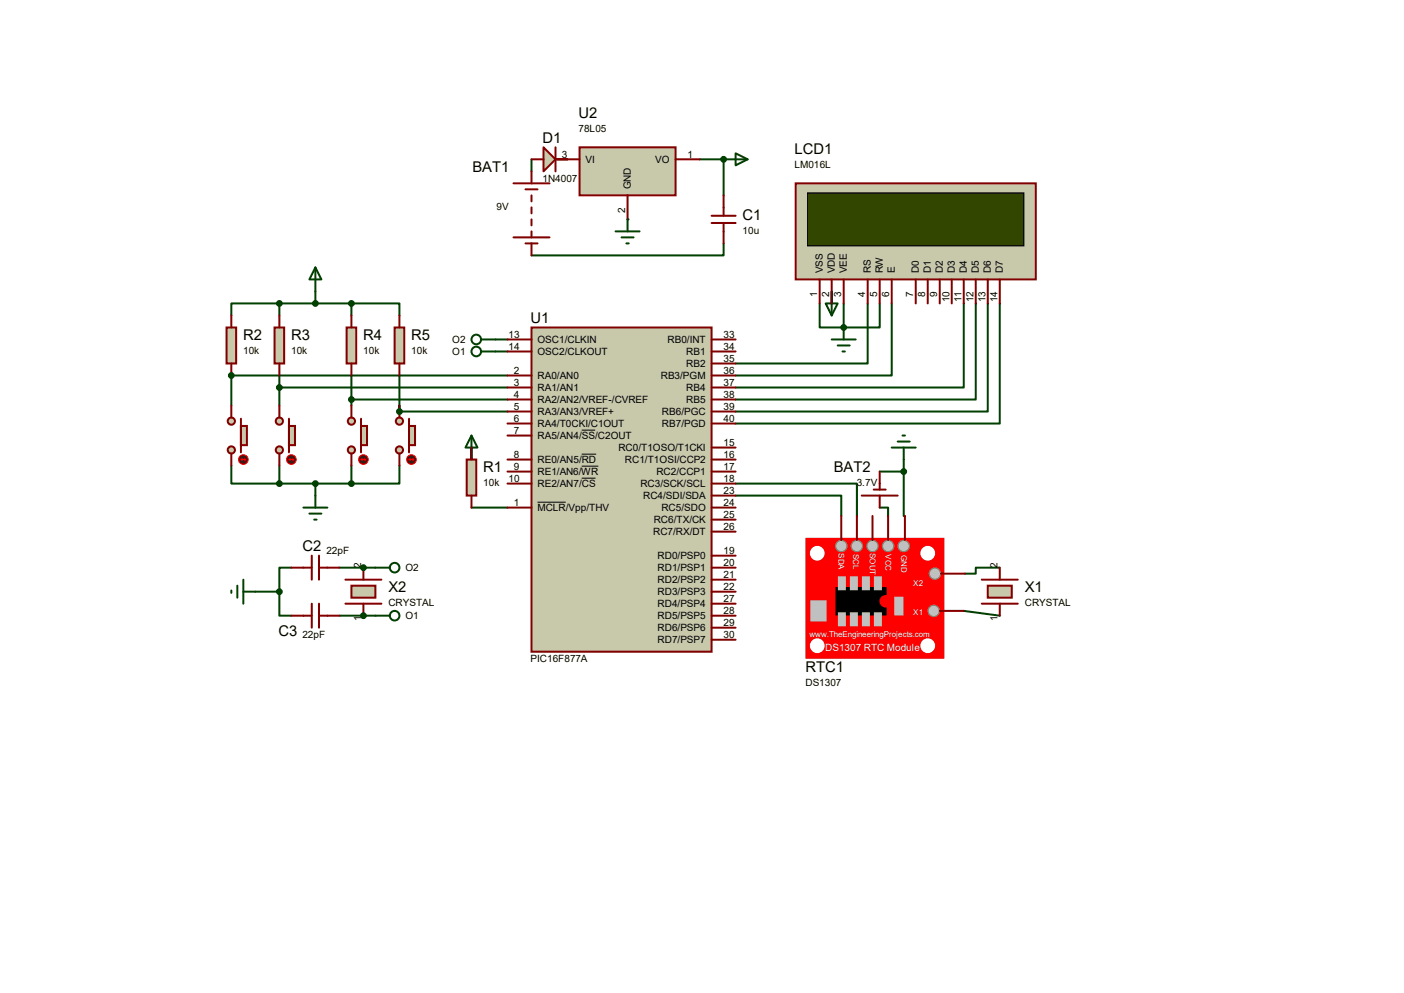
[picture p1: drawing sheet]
<svg xmlns="http://www.w3.org/2000/svg" width="297mm" height="210mm" viewBox="0 0 297 210" stroke-linecap="round" stroke-linejoin="round" font-family="sans-serif">
<path d="M112.4 33.7v2.5M117.5 33.7h2.6M153.1 51.5v2.5h-40.7" fill="none" stroke="#004000" stroke-width=".42"/>
<circle cx="132.8" cy="46.4" r=".21" fill="#004000"/>
<path d="M148 33.7h5.1v7.6" fill="none" stroke="#004000" stroke-width=".42"/>
<circle cx="153.1" cy="33.7" r=".21" fill="#004000"/>
<path d="M48.9 79.4v6.4M59.1 64.2h-10.2v2.5M59.1 64.2v2.5M59.1 64.2h15.2M66.7 61.6v2.6M74.3 64.2h10.2v2.5M74.3 64.2v2.5M99.7 94.7v2.5M99.7 107.4h7.7M54 125.1h5.1M59.1 125.1v5.1h2.5M61.6 120.1h-2.5v5" fill="none" stroke="#004000" stroke-width=".42"/>
<circle cx="48.9" cy="79.4" r=".21" fill="#004000"/>
<path d="M48.9 79.4h58.5M59.1 79.4v6.4M74.3 79.4v6.4M84.5 79.4v7.6h22.9M59.1 82h48.3M74.3 84.5h33.1M71.8 120.1h5.1" fill="none" stroke="#004000" stroke-width=".42"/>
<circle cx="76.9" cy="120.1" r=".21" fill="#004000"/>
<path d="M71.8 130.2h5.1M76.9 120.1h2.5" fill="none" stroke="#004000" stroke-width=".42"/>
<circle cx="76.9" cy="130.2" r=".21" fill="#004000"/>
<g fill="none" stroke="#004000" stroke-width=".42">
<path d="M104.8 74.3h2.6M104.8 71.8h2.6M173.4 64.2v5.1h5.1M175.9 61.6v2.6M178.5 64.2v5.1M183.6 64.2v12.7h-28M186.1 64.2v5.1h-7.6M188.6 64.2v15.2h-33M203.9 64.2v17.8h-48.3M206.4 64.2v20.3h-50.8M209 64.2v22.8h-53.4M211.5 64.2v25.4h-55.9"/>
<path d="M48.9 98.5v3.8h10.2M59.1 98.5v3.8M74.3 98.5v3.8M84.5 98.5v3.8h-10.2M186.1 99.7h5.1M191.2 99.7v9.4h.2M191.2 97.2v2.5M59.1 102.3h15.2M66.7 102.3v2.5M155.6 102.3h25.7v6.8M155.6 104.8h22.4v4.3M186.1 107.4h1.8v1.7"/>
<path d="M76.9 130.2h2.5M203.9 129.2l7.6 1M211.5 120.1h-5.1v1.2h-2.3"/>
</g>
<circle cx="178.5" cy="69.3" r=".21" fill="#004000"/>
<path d="M108.6 38.8h7.6M112.4 36.2v2.6M108.6 50.2h7.6M111.2 40h2.5M111.2 51.5h2.5M112.4 41.3v1.3M112.4 43.9v1.2M112.4 46.4v1.3M112.4 48.9v1.3M112.4 51.5v2.5" fill="none" stroke="#800000" stroke-width=".42"/>
<path d="M115 31.2l2.5 2.5-2.5 2.5z" fill="#c8c8aa" stroke="#800000" stroke-width=".42"/>
<path d="M112.4 33.7h2.6M117.5 31.2v5M117.5 33.7h2.6" fill="none" stroke="#800000" stroke-width=".42"/>
<path d="M122.6 31.2h20.3v10.1h-20.3z" fill="#c8c8aa" stroke="#800000" stroke-width=".42"/>
<path d="M117.5 33.7h5.1M142.9 33.7h5.1M132.8 41.3v5.1M150.5 47.2h5.1M150.5 45.6h5.1M153.1 41.3v4.3M153.1 47.2v4.3" fill="none" stroke="#800000" stroke-width=".42"/>
<path d="M153.1 33.7h5.1M155.6 32.4l2.6 1.3-2.6 1.3zM130.2 48.9h5.1M131.5 50.2h2.5M132.5 51.5h.5M132.8 46.4v2.5M99.7 92.1l1.3 2.6h-2.5zM99.7 92.1v5.1" fill="none" stroke="#004000" stroke-width=".42"/>
<circle cx="153.1" cy="33.7" r=".51" fill="#004000" stroke="#004000" stroke-width=".42"/>
<path d="M98.7 97.2h2.1v7.6h-2.1z" fill="#c8c8aa" stroke="#800000" stroke-width=".42"/>
<path d="M99.7 94.7v2.5M99.7 104.8v2.6" fill="none" stroke="#800000" stroke-width=".42"/>
<path d="M47.9 69.3h2.1v7.6h-2.1z" fill="#c8c8aa" stroke="#800000" stroke-width=".42"/>
<path d="M48.9 66.7v2.6M48.9 76.9v2.5" fill="none" stroke="#800000" stroke-width=".42"/>
<path d="M58.1 69.3h2v7.6h-2z" fill="#c8c8aa" stroke="#800000" stroke-width=".42"/>
<path d="M59.1 66.7v2.6M59.1 76.9v2.5" fill="none" stroke="#800000" stroke-width=".42"/>
<path d="M73.3 69.3h2.1v7.6h-2.1z" fill="#c8c8aa" stroke="#800000" stroke-width=".42"/>
<path d="M74.3 66.7v2.6M74.3 76.9v2.5" fill="none" stroke="#800000" stroke-width=".42"/>
<path d="M83.5 69.3h2v7.6h-2z" fill="#c8c8aa" stroke="#800000" stroke-width=".42"/>
<path d="M84.5 66.7v2.6M84.5 76.9v2.5" fill="none" stroke="#800000" stroke-width=".42"/>
<path d="M66.7 56.6l1.3 2.5h-2.6zM66.7 56.6v5" fill="none" stroke="#004000" stroke-width=".42"/>
<g fill="#c8c8aa" stroke="#800000" stroke-width=".42">
<circle cx="48.9" cy="95.2" r=".76"/>
<circle cx="48.9" cy="89.1" r=".76"/>
</g>
<path d="M51 88.6v7.1" fill="none" stroke="#800000" stroke-width=".42"/>
<path d="M51 90.1h1.2v4h-1.2z" fill="#c8c8aa" stroke="#800000" stroke-width=".42"/>
<path d="M48.9 85.8v2.5M48.9 95.9v2.6" fill="none" stroke="#800000" stroke-width=".42"/>
<circle cx="51.5" cy="97.2" r="1.02" fill="#400000" stroke="#f00" stroke-width=".21"/>
<path d="M51 97.2h1M51 97.2l.2 .3M51.2 96.9l-.2 .3M51.7 96.9l.3 .3M52 97.2l-.3 .3" fill="none" stroke="#f00" stroke-width=".21"/>
<g fill="#c8c8aa" stroke="#800000" stroke-width=".42">
<circle cx="59.1" cy="95.2" r=".76"/>
<circle cx="59.1" cy="89.1" r=".76"/>
</g>
<path d="M61.1 88.6v7.1" fill="none" stroke="#800000" stroke-width=".42"/>
<path d="M61.1 90.1h1.3v4h-1.3z" fill="#c8c8aa" stroke="#800000" stroke-width=".42"/>
<path d="M59.1 85.8v2.5M59.1 95.9v2.6" fill="none" stroke="#800000" stroke-width=".42"/>
<circle cx="61.6" cy="97.2" r="1.02" fill="#400000" stroke="#f00" stroke-width=".21"/>
<path d="M61.1 97.2h1M61.1 97.2l.3 .3M61.4 96.9l-.3 .3M61.9 96.9l.2 .3M62.1 97.2l-.2 .3" fill="none" stroke="#f00" stroke-width=".21"/>
<g fill="#c8c8aa" stroke="#800000" stroke-width=".42">
<circle cx="74.3" cy="95.2" r=".76"/>
<circle cx="74.3" cy="89.1" r=".76"/>
</g>
<path d="M76.4 88.6v7.1" fill="none" stroke="#800000" stroke-width=".42"/>
<path d="M76.4 90.1h1.2v4h-1.2z" fill="#c8c8aa" stroke="#800000" stroke-width=".42"/>
<path d="M74.3 85.8v2.5M74.3 95.9v2.6" fill="none" stroke="#800000" stroke-width=".42"/>
<circle cx="76.9" cy="97.2" r="1.02" fill="#400000" stroke="#f00" stroke-width=".21"/>
<path d="M76.4 97.2h1M76.4 97.2l.2 .3M76.6 96.9l-.2 .3M77.1 96.9l.3 .3M77.4 97.2l-.3 .3" fill="none" stroke="#f00" stroke-width=".21"/>
<g fill="#c8c8aa" stroke="#800000" stroke-width=".42">
<circle cx="84.5" cy="95.2" r=".76"/>
<circle cx="84.5" cy="89.1" r=".76"/>
</g>
<path d="M86.5 88.6v7.1" fill="none" stroke="#800000" stroke-width=".42"/>
<path d="M86.5 90.1h1.3v4h-1.3z" fill="#c8c8aa" stroke="#800000" stroke-width=".42"/>
<path d="M84.5 85.8v2.5M84.5 95.9v2.6" fill="none" stroke="#800000" stroke-width=".42"/>
<circle cx="87" cy="97.2" r="1.02" fill="#400000" stroke="#f00" stroke-width=".21"/>
<path d="M86.5 97.2h1M86.5 97.2l.3 .3M86.8 96.9l-.3 .3M87.3 96.9l.2 .3M87.5 97.2l-.2 .3" fill="none" stroke="#f00" stroke-width=".21"/>
<path d="M174.7 64.2h2.5l-1.3 2.5zM175.9 61.6v5.1M64.2 107.4h5.1M65.4 108.6h2.6M66.5 109.9h.5M66.7 104.8v2.6" fill="none" stroke="#004000" stroke-width=".42"/>
<path d="M66 117.5v5.1M67.5 117.5v5.1M61.6 120.1h4.4M61.6 130.2h4.4M66 127.7v5.1M67.5 127.7v5.1M67.5 120.1h4.3M67.5 130.2h4.3M73.1 127.7h7.6M73.1 122.6h7.6" fill="none" stroke="#800000" stroke-width=".42"/>
<path d="M74.3 123.9h5.1v2.5h-5.1z" fill="#c8c8aa" stroke="#800000" stroke-width=".42"/>
<path d="M76.9 120.1v2.5M76.9 127.7v2.5" fill="none" stroke="#800000" stroke-width=".42"/>
<path d="M48.9 124.9v.5M50.2 123.9v2.5M51.5 125.1h2.5M51.5 122.6v5.1" fill="none" stroke="#004000" stroke-width=".42"/>
<path d="M112.4 69.3h38.1v68.5h-38.1z" fill="#c8c8aa" stroke="#800000" stroke-width=".42"/>
<g fill="none" stroke="#800000" stroke-width=".42">
<path d="M107.4 79.4h5M107.4 71.8h5M107.4 74.3h5M150.5 79.4h5.1M150.5 71.8h5.1M150.5 74.3h5.1M150.5 76.9h5.1M107.4 82h5M107.4 84.5h5M107.4 89.6h5M107.4 92.1h5M107.4 97.2h5"/>
<path d="M107.4 99.7h5M107.4 87h5M150.5 82h5.1M150.5 84.5h5.1M150.5 89.6h5.1M150.5 97.2h5.1M150.5 99.7h5.1M150.5 87h5.1M150.5 94.7h5.1M107.4 102.3h5M107.4 107.4h5M150.5 102.3h5.1"/>
<path d="M150.5 117.5h5.1M150.5 112.4h5.1M150.5 109.9h5.1M150.5 107.4h5.1M150.5 104.8h5.1M150.5 120.1h5.1M150.5 135.3h5.1M150.5 132.8h5.1M150.5 130.2h5.1M150.5 127.7h5.1M150.5 125.1h5.1M150.5 122.6h5.1"/>
</g>
<path d="M123.1 91h2.8M123.1 96.1h3M123.1 98.6h3.5M113.7 106.2h6M123.1 101.1h2.9" fill="none" stroke="#000" stroke-width=".21"/>
<g fill="#004000" stroke="#004000" stroke-width=".42">
<circle cx="59.1" cy="64.2" r=".51"/>
<circle cx="66.7" cy="64.2" r=".51"/>
<circle cx="74.3" cy="64.2" r=".51"/>
<circle cx="59.1" cy="125.1" r=".51"/>
<circle cx="48.9" cy="79.4" r=".51"/>
<circle cx="59.1" cy="82" r=".51"/>
<circle cx="74.3" cy="84.5" r=".51"/>
<circle cx="84.5" cy="87" r=".51"/>
<circle cx="76.9" cy="120.1" r=".51"/>
<circle cx="76.9" cy="130.2" r=".51"/>
<circle cx="59.1" cy="102.3" r=".51"/>
<circle cx="74.3" cy="102.3" r=".51"/>
<circle cx="66.7" cy="102.3" r=".51"/>
</g>
<g fill="none" stroke="#004000" stroke-width=".42">
<path d="M101.8 74.3h3M101.8 71.8h3M79.4 120.1h3.1M79.4 130.2h3.1"/>
<circle cx="100.8" cy="71.8" r="1.02"/>
<circle cx="100.8" cy="74.3" r="1.02"/>
<circle cx="83.5" cy="120.1" r="1.02"/>
<circle cx="83.5" cy="130.2" r="1.02"/>
</g>
<path d="M170.6 114h29v25.1h-29z" fill="#f00" stroke="#f00" stroke-width=".42"/>
<g fill="#fff" stroke="#fff" stroke-width=".42">
<circle cx="172.9" cy="136.6" r="1.35"/>
<circle cx="196.3" cy="136.6" r="1.35"/>
<circle cx="172.9" cy="117" r="1.35"/>
<circle cx="196.3" cy="117" r="1.35"/>
</g>
<path d="M177 124.4h10.4v5.6h-10.4z" fill="#000" stroke="#000" stroke-width=".42"/>
<g fill="#c0c0c0" stroke="#c0c0c0" stroke-width=".42">
<path d="M177.5 122.1h1.2v2.5h-1.2z"/>
<path d="M180 122.1h1.3v2.5h-1.3z"/>
<path d="M182.5 122.1h1.3v2.5h-1.3z"/>
<path d="M185.1 122.1h1.3v2.5h-1.3z"/>
<path d="M171.6 127.2h3.1v4h-3.1z"/>
<path d="M177.5 129.7h1.2v2.5h-1.2z"/>
<path d="M180 129.7h1.3v2.5h-1.3z"/>
<path d="M182.5 129.7h1.3v2.5h-1.3z"/>
<path d="M185.1 129.7h1.3v2.5h-1.3z"/>
<path d="M189.4 126.4h1.5v3.6h-1.5z"/>
</g>
<g fill="#c0c0c0" stroke="#808080" stroke-width=".25">
<circle cx="181.3" cy="115.5" r="1.19"/>
<circle cx="178" cy="115.5" r="1.19"/>
<circle cx="187.9" cy="115.5" r="1.19"/>
<circle cx="184.6" cy="115.5" r="1.19"/>
</g>
<circle cx="187.4" cy="127.2" r="1.1" fill="#f00" stroke="#f00" stroke-width=".42"/>
<g fill="#c0c0c0" stroke="#808080" stroke-width=".25">
<circle cx="197.8" cy="121.3" r="1.19"/>
<circle cx="197.5" cy="129.2" r="1.19"/>
<circle cx="191.2" cy="115.5" r="1.19"/>
</g>
<g fill="none" stroke="#800000" stroke-width=".42">
<path d="M186.1 99.7v3.8M178 109.1v5.1M181.3 109.1v5.1M182.3 104.8h7.6M184.6 109.1v5.1M184.8 103.5h2.6M186.1 104.8v2.6M187.9 109.1v5.1M191.4 109.1v5.1M198.8 129.2h5.1M199.1 121.3h5M207.7 127.7h7.6"/>
<path d="M207.7 122.6h7.6"/>
</g>
<path d="M188.6 94.7h5.1M189.9 93.4h2.5M190.9 92.1h.5M191.2 94.7v2.5" fill="none" stroke="#004000" stroke-width=".42"/>
<circle cx="191.2" cy="99.7" r=".51" fill="#004000" stroke="#004000" stroke-width=".42"/>
<path d="M209 123.9h5v2.5h-5z" fill="#c8c8aa" stroke="#800000" stroke-width=".42"/>
<path d="M211.5 120.1v2.5M211.5 127.7v2.5" fill="none" stroke="#800000" stroke-width=".42"/>
<path d="M168.3 38.8h50.8v20.3h-50.8z" fill="#c8c8aa" stroke="#800000" stroke-width=".42"/>
<path d="M170.9 40.8h45.7v11.2h-45.7z" fill="#324600" stroke="#000" stroke-width=".25"/>
<g fill="none" stroke="#800000" stroke-width=".42">
<path d="M173.4 59.1v5.1M175.9 59.1v5.1M178.5 59.1v5.1M183.6 59.1v5.1M186.1 59.1v5.1M188.6 59.1v5.1M193.7 59.1v5.1M196.3 59.1v5.1M198.8 59.1v5.1M201.3 59.1v5.1M203.9 59.1v5.1M206.4 59.1v5.1"/>
<path d="M209 59.1v5.1M211.5 59.1v5.1"/>
</g>
<path d="M175.9 71.8h5.1M177.2 73.1h2.5M178.2 74.3h.5M178.5 69.3v2.5" fill="none" stroke="#004000" stroke-width=".42"/>
<circle cx="178.5" cy="69.3" r=".51" fill="#004000" stroke="#004000" stroke-width=".42"/>
<g font-size="3.1">
<text x="122.4" y="24.9">U2</text>
<text x="114.8" y="30.3">D1</text>
<text x="168.1" y="32.5">LCD1</text>
<text x="99.9" y="36.3">BAT1</text>
<text x="157.1" y="46.5">C1</text>
<text x="51.4" y="71.9">R2</text>
<text x="61.6" y="71.9">R3</text>
<text x="76.8" y="71.9">R4</text>
<text x="87" y="71.9">R5</text>
<text x="112.2" y="68.4">U1</text>
<text x="102.2" y="99.8">R1</text>
<text x="176.4" y="99.8">BAT2</text>
<text x="64" y="116.6">C2</text>
<text x="82.2" y="125.2">X2</text>
<text x="216.8" y="125.2">X1</text>
<text x="58.9" y="134.4">C3</text>
<text x="170.4" y="142.2">RTC1</text>
</g>
<g font-size="2.1">
<text x="122.4" y="27.8">78L05</text>
<text x="118.9" y="33.3">3</text>
<text x="123.9" y="34.5">VI</text>
<text x="138.6" y="34.5">VO</text>
<text x="145.5" y="33.3">1</text>
<text x="168.1" y="35.4">LM016L</text>
<text x="114.8" y="38.4">1N4007</text>
<text x="133.4" y="40" transform="rotate(-90 133.4 40)">GND</text>
<text x="105" y="44.3">9V</text>
<text x="132.2" y="45" transform="rotate(-90 132.2 45)">2</text>
<text x="157.1" y="49.4">10u</text>
<text x="174.1" y="57.8" transform="rotate(-90 174.1 57.8)">VSS</text>
<text x="176.6" y="57.8" transform="rotate(-90 176.6 57.8)">VDD</text>
<text x="179.2" y="57.8" transform="rotate(-90 179.2 57.8)">VEE</text>
<text x="184.2" y="57.8" transform="rotate(-90 184.2 57.8)">RS</text>
<text x="186.8" y="57.8" transform="rotate(-90 186.8 57.8)">RW</text>
<text x="189.3" y="57.8" transform="rotate(-90 189.3 57.8)">E</text>
<text x="194.4" y="57.8" transform="rotate(-90 194.4 57.8)">D0</text>
<text x="196.9" y="57.8" transform="rotate(-90 196.9 57.8)">D1</text>
<text x="199.5" y="57.8" transform="rotate(-90 199.5 57.8)">D2</text>
<text x="202" y="57.8" transform="rotate(-90 202 57.8)">D3</text>
<text x="204.6" y="57.8" transform="rotate(-90 204.6 57.8)">D4</text>
<text x="207.1" y="57.8" transform="rotate(-90 207.1 57.8)">D5</text>
<text x="209.6" y="57.8" transform="rotate(-90 209.6 57.8)">D6</text>
<text x="212.2" y="57.8" transform="rotate(-90 212.2 57.8)">D7</text>
<text x="172.9" y="62.8" transform="rotate(-90 172.9 62.8)">1</text>
<text x="175.4" y="62.8" transform="rotate(-90 175.4 62.8)">2</text>
<text x="178" y="62.8" transform="rotate(-90 178 62.8)">3</text>
<text x="183" y="62.8" transform="rotate(-90 183 62.8)">4</text>
<text x="185.6" y="62.8" transform="rotate(-90 185.6 62.8)">5</text>
<text x="188.1" y="62.8" transform="rotate(-90 188.1 62.8)">6</text>
<text x="193.2" y="62.8" transform="rotate(-90 193.2 62.8)">7</text>
<text x="195.7" y="62.8" transform="rotate(-90 195.7 62.8)">8</text>
<text x="198.3" y="62.8" transform="rotate(-90 198.3 62.8)">9</text>
<text x="200.8" y="64" transform="rotate(-90 200.8 64)">10</text>
<text x="203.4" y="63.8" transform="rotate(-90 203.4 63.8)">11</text>
<text x="205.9" y="64" transform="rotate(-90 205.9 64)">12</text>
<text x="208.4" y="64" transform="rotate(-90 208.4 64)">13</text>
<text x="211" y="64" transform="rotate(-90 211 64)">14</text>
<text x="107.6" y="71.4">13</text>
<text x="153.1" y="71.4">33</text>
<text x="51.4" y="74.8">10k</text>
<text x="61.6" y="74.8">10k</text>
<text x="76.8" y="74.8">10k</text>
<text x="87" y="74.8">10k</text>
<text x="95.7" y="75.1">O1</text>
<text x="95.7" y="72.6">O2</text>
<text x="107.6" y="74">14</text>
<text x="113.7" y="72.6">OSC1/CLKIN</text>
<text x="113.7" y="75.1">OSC2/CLKOUT</text>
<text x="141.2" y="72.6">RB0/INT</text>
<text x="145.2" y="77.6">RB2</text>
<text x="145.2" y="75.1">RB1</text>
<text x="153.1" y="76.5">35</text>
<text x="153.1" y="74">34</text>
<text x="108.7" y="79">2</text>
<text x="108.7" y="81.6">3</text>
<text x="113.7" y="80.2">RA0/AN0</text>
<text x="113.7" y="82.7">RA1/AN1</text>
<text x="139.8" y="80.2">RB3/PGM</text>
<text x="145.2" y="82.7">RB4</text>
<text x="153.1" y="81.6">37</text>
<text x="153.1" y="79">36</text>
<text x="108.7" y="84.1">4</text>
<text x="108.7" y="89.2">6</text>
<text x="108.7" y="86.7">5</text>
<text x="113.7" y="85.3">RA2/AN2/VREF-/CVREF</text>
<text x="113.7" y="87.8">RA3/AN3/VREF+</text>
<text x="140" y="87.8">RB6/PGC</text>
<text x="145.2" y="85.3">RB5</text>
<text x="153.1" y="89.2">40</text>
<text x="153.1" y="86.7">39</text>
<text x="153.1" y="84.1">38</text>
<text x="108.7" y="91.7">7</text>
<text x="113.7" y="90.3">RA4/T0CKI/C1OUT</text>
<text x="113.7" y="92.9">RA5/AN4/SS/C2OUT</text>
<text x="130.8" y="95.4">RC0/T1OSO/T1CKI</text>
<text x="140" y="90.3">RB7/PGD</text>
<text x="153.1" y="94.3">15</text>
<text x="107.6" y="101.9">10</text>
<text x="108.7" y="96.8">8</text>
<text x="108.7" y="99.4">9</text>
<text x="113.7" y="98">RE0/AN5/RD</text>
<text x="113.7" y="100.5">RE1/AN6/WR</text>
<text x="132.2" y="98">RC1/T1OSI/CCP2</text>
<text x="138.9" y="100.5">RC2/CCP1</text>
<text x="153.1" y="96.8">16</text>
<text x="153.1" y="99.4">17</text>
<text x="153.1" y="101.9">18</text>
<text x="102.2" y="102.7">10k</text>
<text x="108.7" y="107">1</text>
<text x="113.7" y="103">RE2/AN7/CS</text>
<text x="135.5" y="103">RC3/SCK/SCL</text>
<text x="136.1" y="105.6">RC4/SDI/SDA</text>
<text x="153.1" y="107">24</text>
<text x="153.1" y="104.4">23</text>
<text x="181.2" y="102.7">3.7V</text>
<text x="113.7" y="108.1">MCLR/Vpp/THV</text>
<text x="138.2" y="113.2">RC7/RX/DT</text>
<text x="138.3" y="110.7">RC6/TX/CK</text>
<text x="139.9" y="108.1">RC5/SDO</text>
<text x="153.1" y="112.1">26</text>
<text x="153.1" y="109.5">25</text>
<text x="69" y="117.1">22pF</text>
<text x="139.1" y="118.3">RD0/PSP0</text>
<text x="153.1" y="117.1">19</text>
<text x="153.1" y="119.7">20</text>
<text x="76.4" y="120.1" transform="rotate(-90 76.4 120.1)">2</text>
<text x="85.8" y="120.8">O2</text>
<text x="139.1" y="120.8">RD1/PSP1</text>
<text x="139.1" y="125.9">RD3/PSP3</text>
<text x="139.1" y="123.4">RD2/PSP2</text>
<text x="153.1" y="124.8">22</text>
<text x="153.1" y="122.2">21</text>
<text x="211" y="120.1" transform="rotate(-90 211 120.1)">2</text>
<text x="76.4" y="131.4" transform="rotate(-90 76.4 131.4)">1</text>
<text x="82.2" y="128.1">CRYSTAL</text>
<text x="85.8" y="131">O1</text>
<text x="139.1" y="131">RD5/PSP5</text>
<text x="139.1" y="128.4">RD4/PSP4</text>
<text x="153.1" y="129.8">28</text>
<text x="153.1" y="127.3">27</text>
<text x="211" y="131.4" transform="rotate(-90 211 131.4)">1</text>
<text x="216.8" y="128.1">CRYSTAL</text>
<text x="64" y="134.9">22pF</text>
<text x="139.1" y="136.1">RD7/PSP7</text>
<text x="139.1" y="133.5">RD6/PSP6</text>
<text x="153.1" y="134.9">30</text>
<text x="153.1" y="132.4">29</text>
<text x="112.2" y="140">PIC16F877A</text>
<text x="170.4" y="145.1">DS1307</text>
</g>
<text font-size="2.1" fill="#fff" x="174.6" y="137.6">DS1307 RTC Module</text>
<g font-size="1.7" fill="#fff">
<text x="177.4" y="117" transform="rotate(90 177.4 117)">SDA</text>
<text x="180.5" y="117.1" transform="rotate(90 180.5 117.1)">SCL</text>
<text x="184" y="117" transform="rotate(90 184 117)">SOUT</text>
<text x="187.3" y="117.3" transform="rotate(90 187.3 117.3)">VCC</text>
<text x="190.6" y="117.4" transform="rotate(90 190.6 117.4)">GND</text>
<text x="193.2" y="124">X2</text>
<text x="193.2" y="130">X1</text>
<text x="171.2" y="134.6">www.TheEngineeringProjects.com</text>
</g>
</svg>
